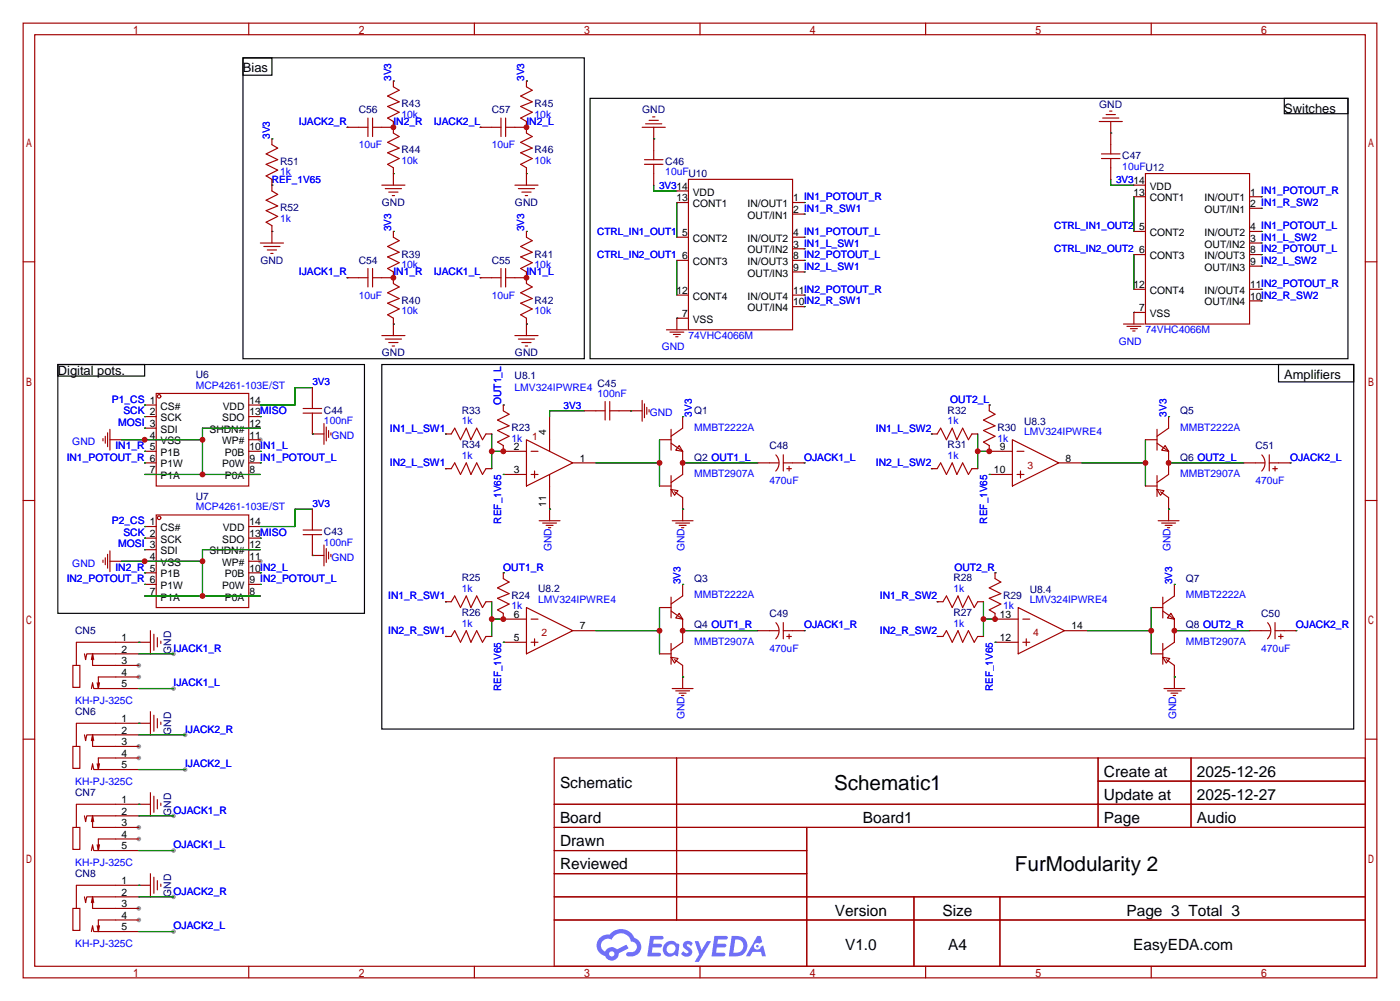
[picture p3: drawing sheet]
<svg xmlns="http://www.w3.org/2000/svg" width="307mm" height="220mm" viewBox="0 0 307 220" stroke-linecap="round" stroke-linejoin="round" font-family="sans-serif">
<g fill="#999">
<circle cx="57.1" cy="96.5" r=".51"/>
<circle cx="57.1" cy="123.2" r=".51"/>
<circle cx="30.5" cy="146" r=".51"/>
<circle cx="30.5" cy="148.6" r=".51"/>
<circle cx="30.5" cy="163.8" r=".51"/>
<circle cx="30.5" cy="166.4" r=".51"/>
<circle cx="30.5" cy="181.6" r=".51"/>
<circle cx="30.5" cy="184.1" r=".51"/>
<circle cx="30.5" cy="199.4" r=".51"/>
<circle cx="30.5" cy="201.9" r=".51"/>
<circle cx="40.6" cy="161.3" r=".51"/>
<circle cx="40.6" cy="168.9" r=".51"/>
<circle cx="38.1" cy="143.5" r=".51"/>
<circle cx="38.1" cy="151.1" r=".51"/>
<circle cx="38.1" cy="179.1" r=".51"/>
<circle cx="38.1" cy="186.7" r=".51"/>
<circle cx="38.1" cy="204.5" r=".51"/>
<circle cx="38.1" cy="196.8" r=".51"/>
</g>
<g fill="none" stroke="#a10000" stroke-width=".25">
<path d="M5.1 5.1h297.2v209.5h-297.2zM7.6 7.6h292.1v204.5h-292.1zM54.6 5.1v2.5M104.1 5.1v2.5M153.7 5.1v2.5M203.2 5.1v2.5M252.7 5.1v2.5M5.1 57.5h2.5M299.7 57.5h2.6M5.1 109.9h2.5M299.7 109.9h2.6M5.1 162.2h2.5"/>
<path d="M121.7 166.4h178v45.7h-178zM121.7 176.5h178M148.5 166.4v35.5M241.1 166.4v15.2M241.1 171.4h58.6M261.5 166.4v15.2M299.7 162.2h2.6M121.7 181.6h178M121.7 186.7h55.4M121.7 196.8h178M121.7 191.8h55.4M177.1 181.6v30.5"/>
<path d="M200.6 196.8v15.3M219.5 196.8v15.3M54.6 212.1v2.5M104.1 212.1v2.5M121.7 201.9h178M153.7 212.1v2.5M203.2 212.1v2.5M252.7 212.1v2.5"/>
</g>
<g fill="#5487ff">
<path d="M150.2 206.8a1.3 1.3 0 0 1 1.9 .3l-.4 .6a.54 .54 0 0 0-.9-.3l.1 .3a1.28 1.28 0 0 1 .8 2 1.53 1.53 0 0 1-2.2-.3l.5-.6 .8 .4a.31 .31 0 0 0 .4-.2 .31 .31 0 0 0-.3-.4 1.12 1.12 0 0 1-.7-1.8z"/>
<path d="M152.5 206.6h.8l.7 2 1.2-2h.9l-2.7 4.5h-.9l1-1.6z"/>
<path d="M142.7 205.4h2.3a.46 .46 0 0 1 .5 .1 .46 .46 0 0 1 .1 .5l-.3 .2h-1.8l-.1 .9h1.6a.4 .4 0 0 1 .4 .5 .4 .4 0 0 1-.5 .3h-1.6l-.2 1.2h1.4a.46 .46 0 0 1 .5 .1 .46 .46 0 0 1 .1 .5l-.4 .2h-2.6z"/>
<path d="M156.8 205.4h2.3a.47 .47 0 0 1 .5 .1 .47 .47 0 0 1 .1 .5l-.3 .2h-1.8l-.1 .9h1.6a.4 .4 0 0 1 .4 .5 .4 .4 0 0 1-.4 .3h-1.7l-.2 1.2h1.4a.46 .46 0 0 1 .5 .1 .46 .46 0 0 1 .1 .5l-.4 .2h-2.6z"/>
<path d="M166.2 205.4h.8l.3 1.4-.6 .3a.75 .75 0 0 0-1.1 .3 .75 .75 0 0 0 .5 1.1 .75 .75 0 0 0 .9-.7l.5-.3 .6 2.4h-.8l-.3-1h-1.8l-.5 1h-1z"/>
<path d="M160.6 205.4l-.6 4.5h1.4a2.27 2.27 0 0 0 2.7-2.3 2.27 2.27 0 0 0-2.7-2.2zM161.4 206.2a1.5 1.5 0 0 1 1.8 1.5 1.5 1.5 0 0 1-1.9 1.4h-.3z"/>
<path d="M146.1 207.1a1.6 1.6 0 0 0-.4 2.2 1.6 1.6 0 0 0 2.3 .2l.8 .4 .3-2.5-.1-.2-.5-.1a1.58 1.58 0 0 0-2.4 0zM146.7 207.6a.98 .98 0 0 1 1.6 .4 .98 .98 0 0 1-1.1 1.3 .94 .94 0 0 1-.9-.7 .94 .94 0 0 1 .4-1z"/>
<path d="M131.7 205.8a2.37 2.37 0 0 0 1.1 4 1.54 1.54 0 0 0 1.8 1 1.54 1.54 0 0 0 1.2-1.6l2.2-1.1-.5-.7-2 1a1.57 1.57 0 0 0-2.7 .5 1.5 1.5 0 0 1-.7-2.1 1.5 1.5 0 0 1 2.2-.5 2.23 2.23 0 0 1 2.3-1.5 2.23 2.23 0 0 1 2 1.9 1.16 1.16 0 0 1 1.2 1.1 1.16 1.16 0 0 1-1.1 1.2h-.7a.47 .47 0 0 0-.5 .4 .47 .47 0 0 0 .4 .5 2.17 2.17 0 0 0 2.5-.9 2.17 2.17 0 0 0-.3-2.7l-.8-.4a3.2 3.2 0 0 0-5.5-.8l-1.1 .1zM133.7 209.4a.6 .6 0 0 1 1.2 0 .6 .6 0 0 1-1.2 0z"/>
<circle cx="166.3" cy="207.7" r=".28"/>
</g>
<g fill="none" stroke="#a10000" stroke-width=".25">
<path d="M86.4 17.8v1.2l1.2 .8-2.5 1.3 2.5 1.3-2.5 1 2.5 1.2-2.5 1.3 1.3 .8v2.5l1.2 .8-2.5 1.2 2.5 1.3-2.5 1 2.5 1.3-2.5 1.3 1.3 .7v3.8M115.6 17.8v1.2l1.2 .8-2.5 1.3 2.5 1.3-2.5 1 2.5 1.2-2.5 1.3 1.3 .8v2.5l1.2 .8-2.5 1.2 2.5 1.3-2.5 1 2.5 1.3-2.5 1.3 1.3 .7v3.8M59.7 30.5v1.3l1.3 .7-2.6 1.3 2.6 1.3-2.6 1 2.6 1.2-2.6 1.3 1.3 .8v2.5l1.3 .8-2.6 1.2 2.6 1.3-2.6 1 2.6 1.3-2.6 1.3 1.3 .7v3.8M76.2 27.9h4.6M80.8 25.9v4.1M81.8 27.9h4.6M81.8 25.9v4.1M105.4 27.9h4.6M110 25.9v4.1M111 27.9h4.6M111 25.9v4.1M141 27.9h5"/>
<path d="M141.5 36.1h4M141.5 35.1h4M141.7 27.2h3.6M142.5 26.4h2M143.3 25.7h.5M143.5 27.9v7.2M143.5 36.1v4.5M151.1 39.4h22.9v33h-22.9zM241.3 26.7h5.1M241.8 34.8h4.1M241.8 33.8h4.1M242.1 25.9h3.5"/>
<path d="M242.8 25.1h2.1M243.6 24.4h.5M243.8 26.7v7.1M243.8 34.8v4.6M251.5 38.1h22.8v33h-22.8zM57.1 53.3h5.1M57.9 54.1h3.6M58.7 54.9h2M59.4 55.6h.5M80.8 58.9v4.1M81.8 58.9v4.1M83.8 40.6h5.1"/>
<path d="M84.6 41.4h3.5M85.3 42.2h2.1M86.1 42.9h.5M86.4 50.8v1.3l1.2 .7-2.5 1.3 2.5 1.3-2.5 1 2.5 1.3-2.5 1.2 1.3 .8v2.5l1.2 .8-2.5 1.3 2.5 1.2-2.5 1 2.5 1.3-2.5 1.3 1.3 .7v3.9M110 58.9v4.1M111 58.9v4.1M113 40.6h5.1M113.8 41.4h3.5M114.6 42.2h2M115.3 42.9h.5M115.6 50.8v1.3l1.2 .7-2.5 1.3 2.5 1.3-2.5 1 2.5 1.3-2.5 1.2 1.3 .8v2.5l1.2 .8-2.5 1.3 2.5 1.2-2.5 1 2.5 1.3-2.5 1.3 1.3 .7v3.9M148.6 41.9h2.5"/>
<path d="M148.6 44.4h2.5M148.6 57.1h2.5M148.6 52.1h2.5M174 44.4h2.5M174 59.7h2.5M174 57.1h2.5M174 52.1h2.5M174 54.6h2.5M174 47h2.5M248.9 40.6h2.6M248.9 43.2h2.6M248.9 55.9h2.6"/>
<path d="M248.9 50.8h2.6M274.3 43.2h2.6M274.3 58.4h2.6M274.3 55.9h2.6M274.3 50.8h2.6M274.3 53.3h2.6M274.3 45.7h2.6M76.2 61h4.6M81.8 61h4.6M83.8 73.7h5.1M84.6 74.4h3.5M85.3 75.2h2.1"/>
<path d="M86.1 75.9h.5M105.4 61h4.6M111 61h4.6M113 73.7h5.1M113.8 74.4h3.5M114.6 75.2h2M115.3 75.9h.5M146.3 72.4h4.6M147.1 72.9h3M147.8 73.4h1.6M148.3 73.9h.5M148.6 69.8h.1"/>
<path d="M148.6 69.8v2.6M148.6 64.8h2.5M148.6 69.8h2.5M174 64.8h2.5M174 67.3h2.5M246.6 71.1h4.6M247.4 71.6h3M248.2 72.1h1.5M248.7 72.6h.5M248.9 68.6h.1M248.9 68.6v2.5M248.9 63.5h2.6"/>
<path d="M248.9 68.6h2.6M274.3 63.5h2.6M274.3 66h2.6M22.6 96.3v.5M23.1 95.8v1.5M23.6 95v3M24.1 96.5h2.6M24.1 94.2v4.6M26.7 96.5h.1M31.7 99.1h2.6M31.7 96.5h2.6M31.7 88.9h2.6"/>
<path d="M31.7 91.4h2.6M31.7 94h2.6M34.3 86.4h20.3v20.3h-20.3zM54.6 99.1h2.5M54.6 96.5h2.5M54.6 88.9h2.5M54.6 91.4h2.5M54.6 94h2.5M66.5 90.7h4.1M66.5 89.7h4.1M68.6 95.2h.1M68.6 95.2h2.5"/>
<path d="M68.6 85.1v4.6M68.6 90.7v4.5M71.1 93v4.5M71.6 93.7v3.1M72.1 94.5v1.5M72.6 95v.5M97.8 95.2h1.3l.7-1.2 1.3 2.5 1.3-2.5 1 2.5 1.2-2.5 1.3 2.5 .8-1.3h1.2M110.5 88.9v1.3l1.3 .7-2.6 1.3 2.6 1.3-2.6 1 2.6 1.3-2.6 1.2 1.3 .8v1.3h5.1M115.6 96.5l10.1 5.1-10.1 5.1zM116.6 99.1h1.5M120.6 91.4v7.7M128.3 90.2h4.5"/>
<path d="M132.8 88.1v4.1M133.9 90.2h7.1M133.9 88.1v4.1M138.4 90.2h.1M141 87.9v4.6M141.5 88.6v3.1M142 89.4v1.5M142.5 89.9v.5M144.8 96.5h2.5M147.3 94.2v4.6M147.3 97.3l2.6 1.8M149.1 97.8l.8 1.3-1.6-.3z"/>
<path d="M149.9 91.4v2.6l-2.6 1.8M149.9 99.1v5l-2.6 1.8M170.3 99.8a2.54 2.54 0 0 1 0 3.6M172 99.8v3.6M204.5 95.2h1.2l.8-1.2 1.3 2.5 1.2-2.5 1.1 2.5 1.2-2.5 1.3 2.5 .8-1.3h1.2M217.2 88.9v1.3l1.2 .7-2.5 1.3 2.5 1.3-2.5 1 2.5 1.3-2.5 1.2 1.3 .8v1.3h5M222.2 96.5l10.2 5.1-10.2 5.1zM223.3 99.1h1.5M251.5 96.5h2.5M254 94.2v4.6M254 97.3l2.5 1.8M255.8 97.8l.7 1.3-1.5-.3z"/>
<path d="M256.5 91.4v2.6l-2.5 1.8M256.5 99.1v5l-2.5 1.8M277 99.8a2.54 2.54 0 0 1 0 3.6M278.6 99.8v3.6M31.7 104.1h2.6M31.7 101.6h2.6M31.7 115.6h2.6M31.7 118.1h2.6M34.3 113h20.3v20.3h-20.3zM54.6 104.1h2.5M54.6 101.6h2.5M54.6 115.6h2.5"/>
<path d="M54.6 118.1h2.5M66.5 117.3h4.1M66.5 116.3h4.1M68.6 111.8v4.5M68.6 117.3v4.6M71.1 119.6v4.6M97.8 102.9h1.3l.7-1.3 1.3 2.5 1.3-2.5 1 2.5 1.2-2.5 1.3 2.5 .8-1.2h1.2M110.5 104.1h5.1M116.6 104.1h1.5M117.3 103.4v1.5M118.4 114.3h4.5M119.1 114.8h3.1"/>
<path d="M119.9 115.3h1.5M120.4 115.8h.5M120.6 111.8h.1M120.6 104.1v10.2M125.7 101.6h5.1M144.8 106.7h2.5M147.3 107.4l1.5 .3-.7 1zM147.3 104.4v4.6M147.6 114.3h4.5M148.1 107.9l1.8 1.3v5.1M148.3 114.8h3.1M149.1 115.3h1.5"/>
<path d="M149.6 115.8h.5M149.9 111.8h.1M166.4 101.6h4.5M172 101.6h4.5M172.7 102.9h1M173.2 102.4v1M204.5 102.9h1.2l.8-1.3 1.3 2.5 1.2-2.5 1.1 2.5 1.2-2.5 1.3 2.5 .8-1.2h1.2M217.2 104.1h5M223.3 104.1h1.5M224 103.4v1.5M232.4 101.6h5.1M251.5 106.7h2.5"/>
<path d="M254 107.4l1.5 .3-.7 1zM254 104.4v4.6M254.3 114.3h4.5M254.8 107.9l1.7 1.3v5.1M255 114.8h3.1M255.8 115.3h1.5M256.3 115.8h.5M256.5 111.8h.1M273 101.6h4.6M278.6 101.6h4.6M279.4 102.9h1M279.9 102.4v1"/>
<path d="M22.6 122.9v.5M23.1 122.4v1.6M23.6 121.7v3M24.1 120.9v4.6M24.1 123.2h2.6M26.7 123.2h.1M31.7 120.6h2.6M31.7 123.2h2.6M31.7 125.7h2.6M31.7 128.3h2.6M31.7 130.8h2.6M33 138.4v5.1"/>
<path d="M33.8 139.2v3.5M34.5 140v2M54.6 120.6h2.5M54.6 123.2h2.5M54.6 125.7h2.5M54.6 128.3h2.5M54.6 130.8h2.5M68.6 121.9h.1M68.6 121.9h2.5M71.6 120.4v3M72.1 121.2v1.5M72.6 121.7v.5"/>
<path d="M97.8 132.1h1.3l.7-1.3 1.3 2.5 1.3-2.5 1 2.5 1.2-2.5 1.3 2.5 .8-1.2h1.2M97.8 139.7h1.3l.7-1.3 1.3 2.6 1.3-2.6 1 2.6 1.2-2.6 1.3 2.6 .8-1.3h1.2M110.5 125.7v1.3l1.3 .8-2.6 1.2 2.6 1.3-2.6 1 2.6 1.3-2.6 1.3 1.3 .7v1.3h5.1M115.6 133.3l10.1 5.1-10.1 5.1zM116.6 135.9h1.5M125.7 138.4h5.1M144.8 133.3h2.5M147.3 131.1v4.5M147.3 134.1l2.6 1.8M149.1 134.6l.8 1.3-1.6-.3zM149.9 128.3v2.5l-2.6 1.8M149.9 135.9v5.1l-2.6 1.7"/>
<path d="M166.4 138.4h4.5M170.3 136.7a2.54 2.54 0 0 1 0 3.5M172 138.4h4.5M172 136.7v3.5M172.7 139.7h1M173.2 139.2v1M205.7 132.1h1.3l.8-1.3 1.2 2.5 1.3-2.5 1 2.5 1.3-2.5 1.3 2.5 .7-1.2h1.3M205.7 139.7h1.3l.8-1.3 1.2 2.6 1.3-2.6 1 2.6 1.3-2.6 1.3 2.6 .7-1.3h1.3M218.4 125.7v1.3l1.3 .8-2.5 1.2 2.5 1.3-2.5 1 2.5 1.3-2.5 1.3 1.2 .7v1.3h5.1M223.5 133.3l10.2 5.1-10.2 5.1zM224.5 135.9h1.6M233.7 138.4h5.1"/>
<path d="M252.7 133.3h2.6M255.3 131.1v4.5M255.3 134.1l2.5 1.8M257 134.6l.8 1.3-1.5-.3zM257.8 128.3v2.5l-2.5 1.8M257.8 135.9v5.1l-2.5 1.7M274.3 138.4h4.6M278.3 136.7a2.54 2.54 0 0 1-.1 3.5M279.9 138.4h4.6M279.9 136.7v3.5M280.7 139.7h1M281.2 139.2v1"/>
<path d="M16 146h1.5v4.9h-1.5zM18.5 143.5l.3 1.3 .2-1.3h11.5M20.1 151.1l.2-1.2 .3 1.2h9.9M20.1 144.8l.2-1.3v2.5h10.2M20.3 143.5l.3 1.3M21.3 149.9l.3 1.2M30.5 148.6h-8.9v2.5l.2-1.2M33 141h-16.2v5M33 158.7h-16.2v5.1M33 156.2v5.1M33.8 157v3.5M34.5 157.7v2.1"/>
<path d="M35.3 140.7v.5M35.3 158.5v.5M110.5 141h5.1M116.6 141h1.5M117.3 140.2v1.5M144.8 143.5h2.5M147.3 144.3l1.5 .2-.7 1zM147.3 141.2v4.6M147.6 151.1h4.5M148.1 144.8l1.8 1.2v5.1M148.3 151.6h3.1M149.1 152.1h1.5"/>
<path d="M149.6 152.7h.5M149.9 148.6h.1M218.4 141h5.1M224.5 141h1.6M225.3 140.2v1.5M252.7 143.5h2.6M255.3 144.3l1.5 .2-.8 1zM255.3 141.2v4.6M255.5 151.1h4.6M256 144.8l1.8 1.2v5.1M256.3 151.6h3M257 152.1h1.6"/>
<path d="M257.6 152.7h.5M257.8 148.6h.1M16 163.8h1.5v4.9h-1.5zM18.5 161.3l.3 1.3 .2-1.3h11.5M18.5 179.1l.3 1.2 .2-1.2h11.5M20.1 168.9l.2-1.3 .3 1.3h9.9M20.1 162.6l.2-1.3v2.5h10.2M20.3 161.3l.3 1.3M20.3 179.1l.3 1.2M21.3 167.6l.3 1.3M30.5 166.4h-8.9v2.5l.2-1.3M33 176.5h-16.2v5.1"/>
<path d="M33 174v5.1M33.8 174.8v3.5M34.5 175.5v2M35.3 176.3v.5M16 181.6h1.5v4.8h-1.5zM16 199.4h1.5v4.8h-1.5zM18.5 196.8l.3 1.3 .2-1.3h11.5M20.1 186.7l.2-1.3 .3 1.3h9.9M20.1 180.3l.2-1.2v2.5h10.2M20.1 198.1l.2-1.3v2.6h10.2M20.3 196.8l.3 1.3M21.3 185.4l.3 1.3"/>
<path d="M30.5 184.1h-8.9v2.6l.2-1.3M33 194.3h-16.2v5.1M33 191.8v5M33.8 192.5v3.6M34.5 193.3v2M35.3 194.1v.5M20.1 204.5l.2-1.3 .3 1.3h9.9M21.3 203.2l.3 1.3M30.5 201.9h-8.9v2.6l.2-1.3"/>
<circle cx="34.9" cy="87" r=".38"/>
<circle cx="34.9" cy="113.7" r=".38"/>
</g>
<path d="M53.3 12.7h75v66h-75zM53.3 12.7h6.4v3.8h-6.4zM129.5 21.6h166.4v57.1h-166.4zM281.9 21.6h14v3.4h-14zM12.7 80h67.3v54.6h-67.3zM12.7 80h19v2.5h-19zM83.8 80h213.4v80h-213.4zM280.7 80h16.5v3.8h-16.5z" fill="none" stroke="#000" stroke-width=".25"/>
<g fill="none" stroke="#008700" stroke-width=".25">
<path d="M86.4 17.8h.1M115.6 17.8h.1M59.7 30.5h.1M76.2 27.9h.1M86.4 27.9h.1M86.4 38.1h.1M105.4 27.9h.1M115.6 27.9h.1M115.6 38.1h.1M143.5 30.5h.1M243.8 29.2h.1M243.8 39.4v1.2h5.1"/>
<path d="M59.7 40.6h.1M59.7 50.8h.1M86.4 50.8h.1M115.6 50.8h.1M143.5 40.6v1.3h5.1M148.6 44.4v7.7M148.6 57.1v7.7M176.5 44.4h.1M176.5 47h.1M176.5 54.6h.1M176.5 52.1h.1M176.5 57.1h.1"/>
<path d="M176.5 59.7h.1M248.9 43.2v7.6M248.9 55.9v7.6M276.9 43.2h.1M276.9 45.7h.1M276.9 50.8h.1M276.9 53.3h.1M276.9 55.9h.1M276.9 58.4h.1M76.2 61h.1M86.4 61h.1M86.4 71.1h.1"/>
<path d="M105.4 61h.1M115.6 61h.1M115.6 71.1h.1M148.6 69.8h.1M176.5 67.3h.1M176.5 64.8h.1M248.9 68.6h.1M276.9 66h.1M276.9 63.5h.1M26.7 96.5h17.7M31.7 91.4h.1M31.7 94h.1"/>
<path d="M31.7 88.9h.1M31.7 99.1h.1M57.1 91.4h.1M57.1 99.1h.1M57.1 94h-12.7v10.1M68.6 95.2h.1M68.6 85.1h-3.8v3.8h-7.7M97.8 95.2h.1M107.9 95.2v7.7M107.9 99.1h2.6M110.5 88.9h.1M128.3 90.2h-7.7v1.2"/>
<path d="M138.4 90.2h.1M144.8 96.5v10.2M149.9 91.4h.1M204.5 95.2h.1M214.6 99.1h2.6M214.6 95.2v7.7M217.2 88.9h.1M251.5 96.5v10.2M256.5 91.4h.1M31.7 101.6h.1M31.7 115.6h.1M31.7 118.1h.1"/>
<path d="M31.7 104.1h25.4M57.1 101.6h.1M57.1 118.1h.1M68.6 111.8h-3.8v3.8h-7.7M97.8 102.9h.1M110.5 104.1h.1M120.6 111.8h.1M130.8 101.6h14M149.9 111.8h.1M149.9 101.6h16.5M176.5 101.6h.1M204.5 102.9h.1"/>
<path d="M217.2 104.1h.1M237.5 101.6h14M256.5 111.8h.1M256.5 101.6h16.5M283.2 101.6h.1M26.7 123.2h17.7M31.7 128.3h.1M31.7 125.7h.1M31.7 120.6h.1M31.7 130.8h25.4M57.1 128.3h.1M57.1 125.7h.1"/>
<path d="M57.1 120.6h-12.7v10.2M68.6 121.9h.1M97.8 139.7h.1M97.8 132.1h.1M107.9 132.1v7.6M107.9 135.9h2.6M110.5 125.7h.1M130.8 138.4h14M144.8 133.3v10.2M149.9 128.3h.1M149.9 138.4h16.5M176.5 138.4h.1"/>
<path d="M205.7 132.1h.1M205.7 139.7h.1M215.9 135.9h2.5M215.9 132.1v7.6M218.4 125.7h.1M238.8 138.4h13.9M252.7 133.3v10.2M257.8 128.3h.1M257.8 138.4h16.5M284.5 138.4h.1M30.5 141h.1M30.5 158.7h.1"/>
<path d="M30.5 143.5h7.6M30.5 151.1h7.6M110.5 141h.1M149.9 148.6h.1M218.4 141h.1M257.8 148.6h.1M30.5 176.5h.1M30.5 161.3h10.1M30.5 168.9h10.1M30.5 179.1h7.6M30.5 194.3h.1M30.5 186.7h7.6"/>
<path d="M30.5 196.8h7.6M30.5 204.5h7.6"/>
</g>
<g fill="#c00">
<circle cx="108" cy="99.1" r=".63"/>
<circle cx="110.5" cy="99.1" r=".63"/>
<circle cx="108" cy="135.9" r=".63"/>
<circle cx="110.5" cy="135.9" r=".63"/>
<circle cx="215.9" cy="135.9" r=".63"/>
<circle cx="218.4" cy="135.9" r=".63"/>
<circle cx="214.6" cy="99.1" r=".63"/>
<circle cx="217.2" cy="99.1" r=".63"/>
<circle cx="251.5" cy="101.6" r=".63"/>
<circle cx="149.9" cy="101.6" r=".63"/>
<circle cx="144.8" cy="101.6" r=".63"/>
<circle cx="149.9" cy="138.4" r=".63"/>
<circle cx="144.8" cy="138.4" r=".63"/>
<circle cx="252.7" cy="138.4" r=".63"/>
<circle cx="257.8" cy="138.4" r=".63"/>
<circle cx="256.5" cy="101.6" r=".63"/>
<circle cx="31.8" cy="96.5" r=".63"/>
<circle cx="44.5" cy="96.5" r=".63"/>
<circle cx="44.5" cy="104.1" r=".63"/>
<circle cx="44.5" cy="130.8" r=".63"/>
<circle cx="44.5" cy="123.2" r=".63"/>
<circle cx="31.8" cy="123.2" r=".63"/>
<circle cx="86.4" cy="61" r=".63"/>
<circle cx="115.6" cy="61" r=".63"/>
<circle cx="86.4" cy="27.9" r=".63"/>
<circle cx="115.6" cy="27.9" r=".63"/>
</g>
<g font-size="4.5">
<text x="183.1" y="173.3">Schematic1</text>
<text x="222.8" y="191.1">FurModularity 2</text>
</g>
<g font-size="3.4">
<text x="122.9" y="173">Schematic</text>
<text x="242.3" y="170.5">Create at</text>
<text x="262.7" y="170.5">2025-12-26</text>
<text x="242.3" y="175.6">Update at</text>
<text x="262.7" y="175.6">2025-12-27</text>
<text x="122.9" y="180.7">Board</text>
<text x="122.9" y="185.7">Drawn</text>
<text x="189.4" y="180.7">Board1</text>
<text x="242.3" y="180.7">Page</text>
<text x="262.7" y="180.7">Audio</text>
<text x="122.9" y="190.8">Reviewed</text>
<text x="183.2" y="201">Version</text>
<text x="206.9" y="201">Size</text>
<text x="247.3" y="201">Page 3 Total 3</text>
<text x="185.5" y="208.6">V1.0</text>
<text x="208.1" y="208.6">A4</text>
<text x="248.8" y="208.6">EasyEDA.com</text>
</g>
<g font-size="2.8">
<text x="53.3" y="15.9">Bias</text>
<text x="281.9" y="24.8">Switches</text>
<text x="12.7" y="82.4">Digital pots.</text>
<text x="281.9" y="83.2">Amplifiers</text>
</g>
<g font-size="2.3" fill="#000080">
<text x="88.1" y="23.5">R43</text>
<text x="117.3" y="23.5">R45</text>
<text x="241.3" y="23.6">GND</text>
<text x="78.7" y="24.9">C56</text>
<text x="107.9" y="24.9">C57</text>
<text x="141" y="24.9">GND</text>
<text x="88.1" y="33.7">R44</text>
<text x="117.3" y="33.7">R46</text>
<text x="246.4" y="34.9">C47</text>
<text x="61.5" y="36.2">R51</text>
<text x="146" y="36.2">C46</text>
<text x="61.5" y="46.4">R52</text>
<text x="83.8" y="45.2">GND</text>
<text x="113.1" y="45.2">GND</text>
<text x="57.2" y="57.9">GND</text>
<text x="78.7" y="57.9">C54</text>
<text x="88.1" y="56.6">R39</text>
<text x="107.9" y="57.9">C55</text>
<text x="117.3" y="56.6">R41</text>
<text x="88.1" y="66.7">R40</text>
<text x="117.3" y="66.7">R42</text>
<text x="43" y="83">U6</text>
<text x="83.8" y="78.2">GND</text>
<text x="113" y="83.2">U8.1</text>
<text x="113.1" y="78.2">GND</text>
<text x="131.2" y="84.9">C45</text>
<text x="71.1" y="90.9">C44</text>
<text x="101.4" y="90.8">R33</text>
<text x="112.3" y="94.7">R23</text>
<text x="152.4" y="90.9">Q1</text>
<text x="208" y="90.8">R32</text>
<text x="218.9" y="94.7">R30</text>
<text x="224.8" y="93.4">U8.3</text>
<text x="259.1" y="90.9">Q5</text>
<text x="101.4" y="98.4">R34</text>
<text x="152.4" y="101.1">Q2 OUT1_L</text>
<text x="168.9" y="98.6">C48</text>
<text x="208" y="98.4">R31</text>
<text x="259.1" y="101.1">Q6 OUT2_L</text>
<text x="275.6" y="98.6">C51</text>
<text x="43" y="109.7">U7</text>
<text x="71.1" y="117.5">C43</text>
<text x="101.4" y="127.6">R25</text>
<text x="112.3" y="131.5">R24</text>
<text x="118.1" y="130">U8.2</text>
<text x="152.4" y="127.8">Q3</text>
<text x="209.3" y="127.6">R28</text>
<text x="220.2" y="131.5">R29</text>
<text x="226" y="130.1">U8.4</text>
<text x="260.3" y="127.8">Q7</text>
<text x="101.4" y="135.2">R26</text>
<text x="152.4" y="137.9">Q4 OUT1_R</text>
<text x="168.9" y="135.4">C49</text>
<text x="209.3" y="135.2">R27</text>
<text x="260.3" y="137.9">Q8 OUT2_R</text>
<text x="276.9" y="135.4">C50</text>
<text x="16.5" y="139.2">CN5</text>
<text x="37.6" y="143.5" transform="rotate(-90 37.6 143.5)">GND</text>
<text x="16.5" y="157">CN6</text>
<text x="37.6" y="161.3" transform="rotate(-90 37.6 161.3)">GND</text>
<text x="16.5" y="174.8">CN7</text>
<text x="37.6" y="179" transform="rotate(-90 37.6 179)">GND</text>
<text x="16.5" y="192.5">CN8</text>
<text x="37.6" y="196.8" transform="rotate(-90 37.6 196.8)">GND</text>
</g>
<g font-size="2.3" fill="#00f">
<text x="65.6" y="27.4">IJACK2_R</text>
<text x="86.4" y="27.4">IN2_R</text>
<text x="88.1" y="25.8">10k</text>
<text x="95.2" y="27.4">IJACK2_L</text>
<text x="115.6" y="27.4">IN2_L</text>
<text x="117.3" y="25.8">10k</text>
<text x="78.7" y="32.5">10uF</text>
<text x="88.1" y="36">10k</text>
<text x="107.9" y="32.5">10uF</text>
<text x="117.3" y="36">10k</text>
<text x="61.5" y="38.5">1k</text>
<text x="146" y="38.5">10uFU10</text>
<text x="246.4" y="37.2">10uFU12</text>
<text x="61.5" y="48.7">1k</text>
<text x="88.1" y="58.8">10k</text>
<text x="117.3" y="58.8">10k</text>
<text x="65.6" y="60.5">IJACK1_R</text>
<text x="78.7" y="65.5">10uF</text>
<text x="86.4" y="60.5">IN1_R</text>
<text x="95.2" y="60.5">IJACK1_L</text>
<text x="107.9" y="65.5">10uF</text>
<text x="115.6" y="60.5">IN1_L</text>
<text x="88.1" y="69">10k</text>
<text x="117.3" y="69">10k</text>
<text x="145.3" y="76.9">GND</text>
<text x="151.1" y="74.4">74VHC4066M</text>
<text x="245.6" y="75.6">GND</text>
<text x="251.5" y="73.2">74VHC4066M</text>
<text x="24.6" y="88.4">P1_CS 1</text>
<text x="43" y="85.4">MCP4261-103E/ST</text>
<text x="110" y="88.9" transform="rotate(-90 110 88.9)">OUT1_L</text>
<text x="113" y="85.8">LMV324IPWRE4</text>
<text x="131.2" y="87.2">100nF</text>
<text x="208.6" y="88.4">OUT2_L</text>
<text x="26" y="93.5">MOSI 3</text>
<text x="27.1" y="90.9">SCK 2</text>
<text x="71.1" y="93.2">100nF</text>
<text x="85.6" y="94.7">IN1_L_SW1</text>
<text x="101.4" y="93.1">1k</text>
<text x="142.6" y="91.3">GND</text>
<text x="152.4" y="94.5">MMBT2222A</text>
<text x="192.3" y="94.7">IN1_L_SW2</text>
<text x="208" y="93.1">1k</text>
<text x="224.8" y="95.6">LMV324IPWRE4</text>
<text x="259.1" y="94.5">MMBT2222A</text>
<text x="14.6" y="101.1">IN1_POTOUT_R 6</text>
<text x="15.9" y="97.7">GND</text>
<text x="25.3" y="98.6">IN1_R 5</text>
<text x="72.8" y="96.4">GND</text>
<text x="101.4" y="100.7">1k</text>
<text x="112.3" y="96.9">1k</text>
<text x="176.5" y="101.1">OJACK1_L</text>
<text x="208" y="100.7">1k</text>
<text x="218.9" y="96.9">1k</text>
<text x="283.2" y="101.1">OJACK2_L</text>
<text x="85.6" y="102.4">IN2_L_SW1</text>
<text x="152.4" y="104.7">MMBT2907A</text>
<text x="168.9" y="106.2">470uF</text>
<text x="192.3" y="102.4">IN2_L_SW2</text>
<text x="259.1" y="104.7">MMBT2907A</text>
<text x="275.6" y="106.2">470uF</text>
<text x="43" y="112">MCP4261-103E/ST</text>
<text x="24.6" y="115.1">P2_CS 1</text>
<text x="27.1" y="117.6">SCK 2</text>
<text x="71.1" y="119.8">100nF</text>
<text x="15.9" y="124.4">GND</text>
<text x="25.3" y="125.2">IN2_R 5</text>
<text x="26" y="120.1">MOSI 3</text>
<text x="72.8" y="123">GND</text>
<text x="110.5" y="125.2">OUT1_R</text>
<text x="121.1" y="121" transform="rotate(-90 121.1 121)">GND</text>
<text x="150.3" y="121" transform="rotate(-90 150.3 121)">GND</text>
<text x="209.5" y="125.2">OUT2_R</text>
<text x="257" y="121" transform="rotate(-90 257 121)">GND</text>
<text x="14.6" y="127.8">IN2_POTOUT_R 6</text>
<text x="85.2" y="131.6">IN1_R_SW1</text>
<text x="101.4" y="129.9">1k</text>
<text x="152.4" y="131.3">MMBT2222A</text>
<text x="193.2" y="131.6">IN1_R_SW2</text>
<text x="209.3" y="129.9">1k</text>
<text x="260.3" y="131.3">MMBT2222A</text>
<text x="101.4" y="137.5">1k</text>
<text x="112.3" y="133.8">1k</text>
<text x="118.1" y="132.3">LMV324IPWRE4</text>
<text x="176.5" y="137.9">OJACK1_R</text>
<text x="209.3" y="137.5">1k</text>
<text x="220.2" y="133.8">1k</text>
<text x="226" y="132.3">LMV324IPWRE4</text>
<text x="284.5" y="137.9">OJACK2_R</text>
<text x="38.1" y="143">IJACK1_R</text>
<text x="85.2" y="139.2">IN2_R_SW1</text>
<text x="152.4" y="141.5">MMBT2907A</text>
<text x="168.9" y="143">470uF</text>
<text x="193.2" y="139.2">IN2_R_SW2</text>
<text x="260.3" y="141.5">MMBT2907A</text>
<text x="276.9" y="143">470uF</text>
<text x="16.5" y="154.4">KH-PJ-325C</text>
<text x="38.1" y="150.6">IJACK1_L</text>
<text x="40.6" y="160.8">IJACK2_R</text>
<text x="150.3" y="157.8" transform="rotate(-90 150.3 157.8)">GND</text>
<text x="258.2" y="157.8" transform="rotate(-90 258.2 157.8)">GND</text>
<text x="16.5" y="172.2">KH-PJ-325C</text>
<text x="40.6" y="168.4">IJACK2_L</text>
<text x="38.1" y="178.6">OJACK1_R</text>
<text x="16.5" y="190">KH-PJ-325C</text>
<text x="38.1" y="186.2">OJACK1_L</text>
<text x="38.1" y="196.3">OJACK2_R</text>
<text x="38.1" y="204">OJACK2_L</text>
<text x="16.5" y="207.8">KH-PJ-325C</text>
</g>
<g font-size="2.3">
<text x="252.4" y="41.6">VDD</text>
<text x="148.5" y="44.2">13</text>
<text x="152.1" y="42.9">VDD</text>
<text x="152.1" y="45.5">CONT1</text>
<text x="164.1" y="48">OUT/IN1</text>
<text x="164.1" y="45.5">IN/OUT1</text>
<text x="174.1" y="46.7">2 IN1_R_SW1</text>
<text x="174.1" y="44.2">1 IN1_POTOUT_R</text>
<text x="248.8" y="42.9">13</text>
<text x="252.4" y="44.2">CONT1</text>
<text x="264.4" y="46.7">OUT/IN1</text>
<text x="264.4" y="44.2">IN/OUT1</text>
<text x="274.4" y="45.5">2 IN1_R_SW2</text>
<text x="274.4" y="42.9">1 IN1_POTOUT_R</text>
<text x="149.7" y="51.8">5</text>
<text x="152.1" y="53.1">CONT2</text>
<text x="164.1" y="53.1">IN/OUT2</text>
<text x="174.1" y="51.8">4 IN1_POTOUT_L</text>
<text x="250.1" y="50.5">5</text>
<text x="252.4" y="51.8">CONT2</text>
<text x="264.4" y="51.8">IN/OUT2</text>
<text x="274.4" y="50.5">4 IN1_POTOUT_L</text>
<text x="274.4" y="53.1">3 IN1_L_SW2</text>
<text x="149.7" y="56.9">6</text>
<text x="152.1" y="58.2">CONT3</text>
<text x="164.1" y="58.2">IN/OUT3</text>
<text x="164.1" y="55.6">OUT/IN2</text>
<text x="174.1" y="59.4">9 IN2_L_SW1</text>
<text x="174.1" y="56.9">8 IN2_POTOUT_L</text>
<text x="174.1" y="54.3">3 IN1_L_SW1</text>
<text x="250.1" y="55.6">6</text>
<text x="252.4" y="56.9">CONT3</text>
<text x="264.4" y="59.4">OUT/IN3</text>
<text x="264.4" y="56.9">IN/OUT3</text>
<text x="264.4" y="54.3">OUT/IN2</text>
<text x="274.4" y="58.2">9 IN2_L_SW2</text>
<text x="274.4" y="55.6">8 IN2_POTOUT_L</text>
<text x="148.5" y="64.5">12</text>
<text x="152.1" y="65.8">CONT4</text>
<text x="164.1" y="65.8">IN/OUT4</text>
<text x="164.1" y="60.7">OUT/IN3</text>
<text x="174.1" y="64.5">11IN2_POTOUT_R</text>
<text x="248.8" y="63.2">12</text>
<text x="252.4" y="64.5">CONT4</text>
<text x="264.4" y="64.5">IN/OUT4</text>
<text x="274.4" y="63.2">11IN2_POTOUT_R</text>
<text x="274.4" y="65.8">10IN2_R_SW2</text>
<text x="149.7" y="69.6">7</text>
<text x="152.1" y="70.9">VSS</text>
<text x="164.1" y="68.3">OUT/IN4</text>
<text x="174.1" y="67">10IN2_R_SW1</text>
<text x="250.1" y="68.3">7</text>
<text x="252.4" y="69.6">VSS</text>
<text x="264.4" y="67">OUT/IN4</text>
<text x="35.2" y="89.9">CS#</text>
<text x="48.9" y="89.9">VDD</text>
<text x="54.7" y="88.6">14</text>
<text x="35.2" y="92.4">SCK</text>
<text x="35.2" y="95">SDI</text>
<text x="46" y="95">SHDN#</text>
<text x="48.8" y="92.4">SDO</text>
<text x="54.7" y="93.7">12</text>
<text x="54.7" y="91.2">13MISO</text>
<text x="119.9" y="95.5" transform="rotate(-90 119.9 95.5)">4</text>
<text x="32.9" y="96.3">4</text>
<text x="35.2" y="97.5">VSS</text>
<text x="35.2" y="100.1">P1B</text>
<text x="48.8" y="97.5">WP#</text>
<text x="49.4" y="100.1">P0B</text>
<text x="54.7" y="101.3">9 IN1_POTOUT_L</text>
<text x="54.7" y="98.8">10IN1_L</text>
<text x="54.7" y="96.3">11</text>
<text x="112.8" y="98.8">2</text>
<text x="127.3" y="101.3">1</text>
<text x="219.5" y="98.8">9</text>
<text x="233.9" y="101.3">8</text>
<text x="32.9" y="103.9">7</text>
<text x="35.2" y="102.6">P1W</text>
<text x="35.2" y="105.1">P1A</text>
<text x="48.8" y="102.6">P0W</text>
<text x="49.4" y="105.1">P0A</text>
<text x="54.7" y="103.9">8</text>
<text x="112.8" y="103.9">3</text>
<text x="218.2" y="103.9">10</text>
<text x="119.9" y="111.2" transform="rotate(-90 119.9 111.2)">11</text>
<text x="35.2" y="116.6">CS#</text>
<text x="35.2" y="119.1">SCK</text>
<text x="48.8" y="119.1">SDO</text>
<text x="48.9" y="116.6">VDD</text>
<text x="54.7" y="117.8">13MISO</text>
<text x="54.7" y="115.3">14</text>
<text x="32.9" y="122.9">4</text>
<text x="35.2" y="121.7">SDI</text>
<text x="35.2" y="124.2">VSS</text>
<text x="46" y="121.7">SHDN#</text>
<text x="48.8" y="124.2">WP#</text>
<text x="54.7" y="125.5">10IN2_L</text>
<text x="54.7" y="122.9">11</text>
<text x="54.7" y="120.4">12</text>
<text x="32.9" y="130.5">7</text>
<text x="35.2" y="126.7">P1B</text>
<text x="35.2" y="129.3">P1W</text>
<text x="35.2" y="131.8">P1A</text>
<text x="48.8" y="129.3">P0W</text>
<text x="49.4" y="131.8">P0A</text>
<text x="49.4" y="126.7">P0B</text>
<text x="54.7" y="130.5">8</text>
<text x="54.7" y="128">9 IN2_POTOUT_L</text>
<text x="112.8" y="135.6">6</text>
<text x="219.5" y="135.6">13</text>
<text x="26.7" y="140.7">1</text>
<text x="26.7" y="143.2">2</text>
<text x="112.8" y="140.7">5</text>
<text x="127.3" y="138.2">7</text>
<text x="219.5" y="140.7">12</text>
<text x="235.2" y="138.2">14</text>
<text x="26.7" y="145.8">3</text>
<text x="26.7" y="148.3">4</text>
<text x="26.7" y="150.9">5</text>
<text x="26.7" y="158.5">1</text>
<text x="26.7" y="161">2</text>
<text x="26.7" y="163.6">3</text>
<text x="26.7" y="166.1">4</text>
<text x="26.7" y="168.6">5</text>
<text x="26.7" y="176.3">1</text>
<text x="26.7" y="178.8">2</text>
<text x="26.7" y="181.3">3</text>
<text x="26.7" y="183.9">4</text>
<text x="26.7" y="186.4">5</text>
<text x="26.7" y="194">1</text>
<text x="26.7" y="196.6">2</text>
<text x="26.7" y="199.1">3</text>
<text x="26.7" y="201.7">4</text>
<text x="26.7" y="204.2">5</text>
</g>
<g font-size="2.3" fill="#a00000">
<text x="116.8" y="96.5">1</text>
<text x="225.6" y="102.9">3</text>
<text x="118.9" y="139.7">2</text>
<text x="226.8" y="139.7">4</text>
</g>
<g font-size="2.2" fill="#00f">
<text x="85.9" y="17.8" transform="rotate(-90 85.9 17.8)">3V3</text>
<text x="115.1" y="17.8" transform="rotate(-90 115.1 17.8)">3V3</text>
<text x="59.2" y="30.5" transform="rotate(-90 59.2 30.5)">3V3</text>
<text x="59.7" y="40.2">REF_1V65</text>
<text x="144.7" y="41.4">3V314</text>
<text x="245" y="40.2">3V314</text>
<text x="85.9" y="50.8" transform="rotate(-90 85.9 50.8)">3V3</text>
<text x="115.1" y="50.8" transform="rotate(-90 115.1 50.8)">3V3</text>
<text x="131.1" y="51.6">CTRL_IN1_OUT1</text>
<text x="231.4" y="50.3">CTRL_IN1_OUT2</text>
<text x="131.1" y="56.7">CTRL_IN2_OUT1</text>
<text x="231.4" y="55.4">CTRL_IN2_OUT2</text>
<text x="68.6" y="84.6">3V3</text>
<text x="123.7" y="89.7">3V3</text>
<text x="151.8" y="91.4" transform="rotate(-90 151.8 91.4)">3V3</text>
<text x="256.1" y="91.4" transform="rotate(-90 256.1 91.4)">3V3</text>
<text x="68.6" y="111.3">3V3</text>
<text x="110" y="114.9" transform="rotate(-90 110 114.9)">REF_1V65</text>
<text x="216.7" y="114.9" transform="rotate(-90 216.7 114.9)">REF_1V65</text>
<text x="149.4" y="128.3" transform="rotate(-90 149.4 128.3)">3V3</text>
<text x="257.3" y="128.3" transform="rotate(-90 257.3 128.3)">3V3</text>
<text x="110" y="151.7" transform="rotate(-90 110 151.7)">REF_1V65</text>
<text x="218" y="151.7" transform="rotate(-90 218 151.7)">REF_1V65</text>
</g>
</svg>
